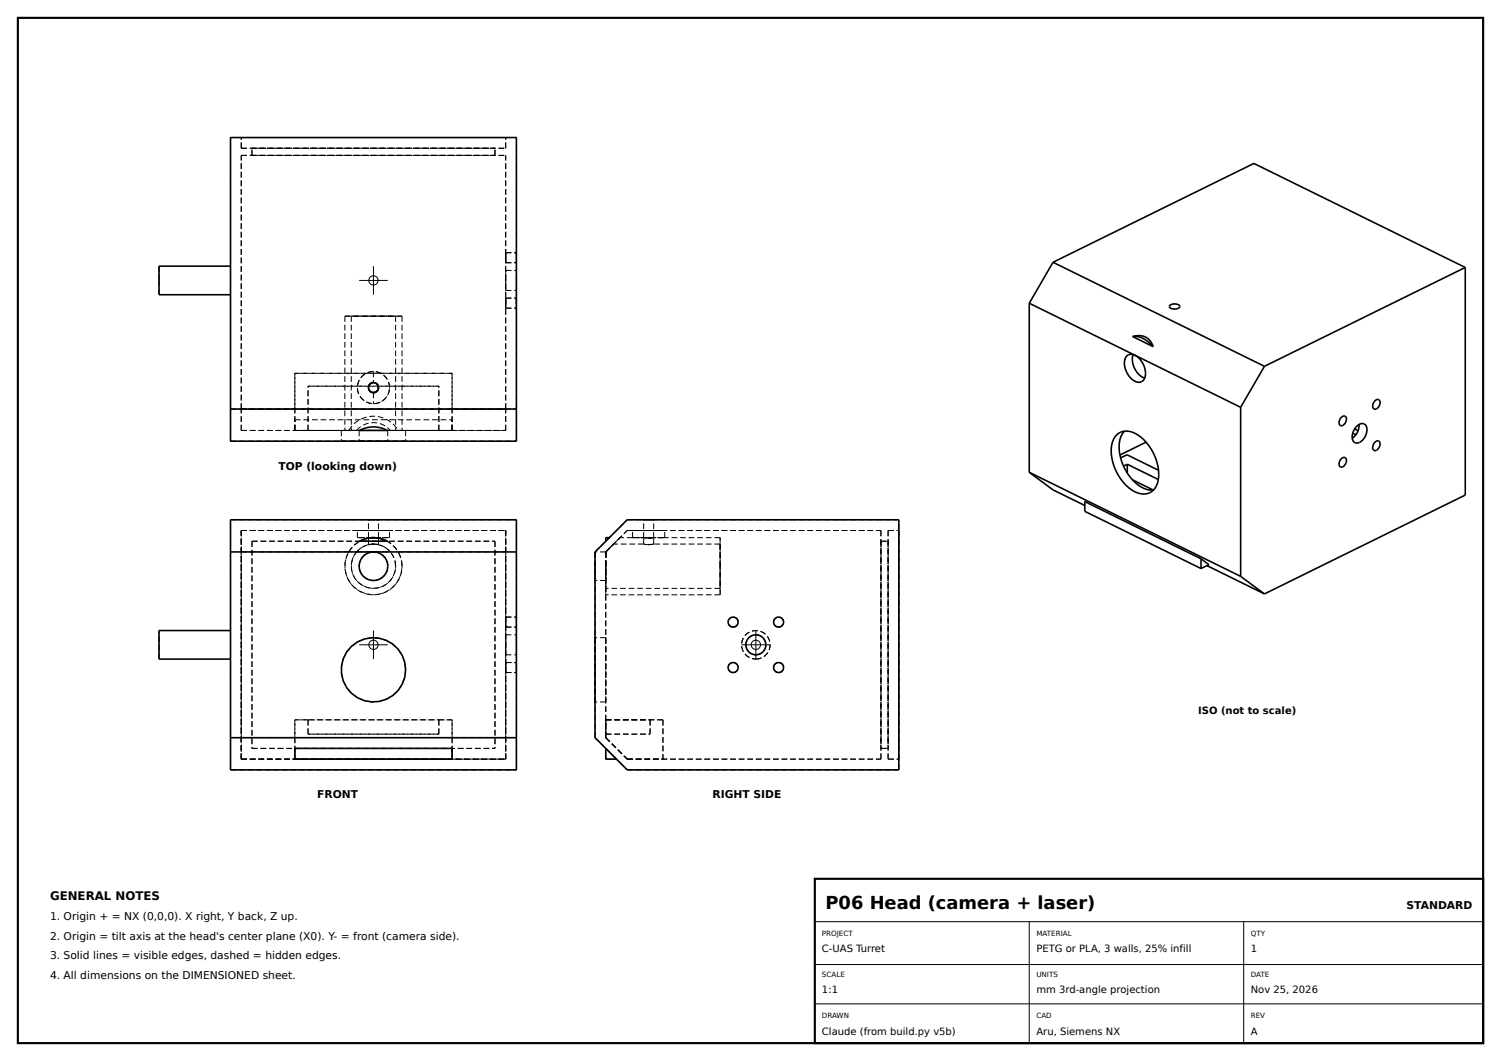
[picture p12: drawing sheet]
<svg xmlns="http://www.w3.org/2000/svg" width="420mm" height="297mm" viewBox="0 0 420 297" stroke-linecap="round" stroke-linejoin="round" font-family="sans-serif">
<g fill="none" stroke="#000" stroke-width=".28" stroke-dasharray="1.6 .8" stroke-linecap="butt">
<path d="M64.5 38.5h80M67.5 38.5h74M67.5 41.5v-3M67.5 41.5h74M67.5 43.5h74M70.5 41.5h68M70.5 43.5v-2M70.5 43.5h68M138.5 43.5v-2M141.5 41.5v-3M44.5 78.5v-4M64.5 78.5v-4"/>
<path d="M64.5 74.5v8M141.5 72.1v-1.4M141.5 70.7v2.8M141.5 73.5v-1.4M141.5 78.5v-2.8M141.5 75.7v5.6M141.5 73.5h3M141.5 70.7h3M141.5 75.7h3M144.5 72.1v-1.4M144.5 70.7v2.8M144.5 73.5v-1.4"/>
<path d="M144.5 78.5v-2.8M144.5 75.7v5.6M44.5 82.5v-4M64.5 82.5v-4M96.5 88.5h16M96.5 88.5v32M98.3 88.5h12.4M98.3 88.5v32M110.7 88.5h-12.4M110.7 88.5v32M112.5 88.5v32M112.5 88.5h-16"/>
<path d="M141.5 81.3v-2.8M141.5 84.9v-1.4M141.5 83.5v2.8M141.5 86.3v-1.4M141.5 81.3h3M141.5 86.3h3M141.5 83.5h3M144.5 81.3v-2.8M144.5 84.9v-1.4M144.5 83.5v2.8M144.5 86.3v-1.4M64.5 114.5v-76"/>
<path d="M64.5 114.5h80M67.5 114.5h74M67.5 114.5v-71M67.5 114.5h15M82.5 117.5h44M82.5 114.5v-10M82.5 104.5h44M86.2 108.1h36.6M103.1 108.5l.2 .7M103.3 107.9h-.1M104.5 109.9l1-.4 .4-1M104.5 107.1a1.4 1.4 0 0 0-1.4 1.4 1.4 1.4 0 0 0 1.4 1.4"/>
<path d="M104.5 109.9v3.1M104.5 104v3.1M104.5 113a4.5 4.5 0 0 0 4.5-4.5M104.5 104a4.5 4.5 0 0 0-4.5 4.5 4.5 4.5 0 0 0 4.5 4.5M104.8 107.1h-.3M105 109.8l.6-.5 .3-.7M105.9 108.5l-.4-1-1-.4M109 108.5a4.5 4.5 0 0 0-4.5-4.5M109 108.5a4.5 4.5 0 0 0-6.4-4 4.5 4.5 0 0 0-.9 7.5 4.5 4.5 0 0 0 7.2-2.5l.1-1M122.8 108.1h-36.6M126.5 104.5h-44M126.5 114.5v-10"/>
<path d="M126.5 114.5h15M141.5 114.5v-71M144.5 114.5v-76M64.5 123.5v-9M64.5 123.5h80M67.5 120.5h30.1M67.5 120.5h15M67.5 120.5v-6M82.5 120.5v-3M82.5 120.5h44M82.5 120.5h3.7M82.5 120.5v-6"/>
<path d="M82.5 120.5v-16M86.2 120.5h36.6M86.2 120.5v-12.4M95.5 123.5h18M95.5 120.5h18M95.5 120.5v3M96.5 120.5h16M97.6 120.5h-1.1M97.6 120.5a8 8 0 0 1 13.8 0M98.3 120.5h12.4M99.8 120.5h4.7M99.8 120.5h-1.5"/>
<path d="M99.8 120.5a6.2 6.2 0 0 1 9.4 0M100.5 123.5h8M100.5 120.5h8M100.5 120.5v3M100.6 120.5h7.8M104.5 123.5h-4M104.5 120.5h-4M104.5 120.5h4.7M108.5 123.5h-4M108.5 120.5v3M108.5 120.5h-4M110.7 120.5h-1.5"/>
<path d="M111.4 120.5h30.1M112.5 120.5h-1.1M113.5 123.5h-18M113.5 120.5v3M113.5 120.5h-18M122.8 120.5h3.7M122.8 120.5v-12.4M126.5 120.5h-44M126.5 120.5v-3M126.5 120.5h15M126.5 120.5v-16M126.5 120.5v-6"/>
<path d="M141.5 120.5v-6M144.5 123.5v-9M64.5 145.5h80M67.5 148.5h74M67.5 148.5v64M67.5 154.5h30.1M67.5 154.5v-6M70.5 151.5h68M70.5 151.5v58M97.6 154.5a8 8 0 0 0 4.8 11.7 8 8 0 0 0 10.1-7.7M97.6 154.5a8 8 0 0 1 13.8 0M99.8 154.5h4.7"/>
<path d="M99.8 154.5a6.2 6.2 0 0 0 2.6 9.8 6.2 6.2 0 0 0 8.3-5.8M99.8 154.5a6.2 6.2 0 0 1 9.4 0M100 150.5h4.5M100 148.5h9M100 150.5v-2M100.6 151.5a8 8 0 0 1 7.8 0M103.1 145.5h2.8M103.1 150.5h1.4M103.1 152.5l1.2-.2 1.6 .2M103.1 150.5v-5M103.1 152.5v-1.9M103.1 150.6h.2"/>
<path d="M103.4 150.6h.2M103.6 150.6h-.5M103.6 150.6l.2-.1M103.8 150.5h.2M104.1 150.5l-.5 .1M104.3 150.5h-.1M104.5 154.5a4 4 0 0 0-4 4 4 4 0 0 0 4 4 4 4 0 0 0 4-4M104.5 150.5h1.4M104.5 150.5h-1.4M104.5 154.5h4.7M104.5 150.5h4.5M104.5 150.5h-4.5"/>
<path d="M104.5 150.5h-.1M104.5 150.5h.2M104.8 150.5h.4M105.2 150.5l.2 .1M105.6 150.6h.3M105.9 145.5h-2.8M105.9 150.5v-5M105.9 150.5h-1.4M105.9 150.6l-1.4-.1M105.9 152.5l-1.2-.2-1.6 .2M105.9 152.5v-1.9M108.5 158.5a4 4 0 0 0-4-4"/>
<path d="M109 150.5h-4.5M109 148.5h-9M109 150.5v-2M110.7 158.5l-.3-2.1-1.2-1.9M110.7 158.5a6.2 6.2 0 0 0-8.9-5.6 6.2 6.2 0 0 0-1.2 10.4 6.2 6.2 0 0 0 9.9-3.4l.2-1.4M111.4 154.5h30.1M112.5 158.5l-.3-2.2-.8-1.8M112.5 158.5a8 8 0 0 0-11.4-7.3 8 8 0 0 0-1.6 13.5 8 8 0 0 0 12.8-4.4l.2-1.8M138.5 151.5v58M141.5 148.5v64M141.5 154.5v-6M166.5 154.5l9-9"/>
<path d="M166.5 158.5v-4M166.5 154.5v8M169.5 151.5l1-1M169.5 154.5v8M169.5 158.5v-4M169.5 150.5v1M169.5 154.5v12M169.5 154.5v10.2M169.5 154.5l6-6M169.5 154.5l4-4M169.5 154.5l2.2-2.2M169.5 154.5h-3"/>
<path d="M170.5 150.5l-1 1M171.7 152.3l-2.2 2.2M173.5 150.5l-4 4M175.5 145.5h76M175.5 148.5h71M177 150.5h4.5M177 148.5h4.5M177 150.5h-3.5M177 150.5v-2M180.1 145.5h1.4M180.1 150.5h1.4M180.1 150.5h-3.1"/>
<path d="M180.1 150.5l1.4 .1M180.1 152.3l1.4 .2M180.1 150.5v-5M180.1 152.3h-8.4M180.1 152.3v-1.8M181.5 145.5h1.4M181.5 150.5h1.4M181.5 150.5h4.5M181.5 150.6l1.4-.1M181.5 152.5l1.4-.2M181.5 148.5h4.5M182.9 145.5h-2.8"/>
<path d="M182.9 150.5h-2.8M182.9 152.3l-1.2 .2-1.6-.2M182.9 150.5v-5M182.9 152.3v-1.8M186 150.5h-3.1M186 150.5h-9M186 148.5h-9M186 150.5v-2M201.5 158.5v-8M201.5 150.5v16M201.5 158.5v-6.2M201.5 152.3v12.4"/>
<path d="M201.5 150.5h-15.5M201.5 152.3h-18.6M246.5 151.5h2M246.5 151.5v58M248.5 148.5h3M248.5 151.5v58M251.5 148.5v64M64.5 176.5v8M141.5 175.5h3M141.5 175.5v-2.8M141.5 172.7v2.8M141.5 177.7v5.6"/>
<path d="M141.5 172.7h3M141.5 177.7h3M144.5 175.5v-2.8M144.5 172.7v2.8M144.5 177.7v5.6M166.5 178.5v18M166.5 162.5v-4M169.5 178.5v18M169.5 162.5v-4M169.5 166.5v-8M169.5 164.7v-6.2M169.5 178.5h-3"/>
<path d="M169.5 162.5h-3M201.5 166.5v-8M201.5 164.7v-6.2M201.5 166.5h-32M201.5 164.7h-32M205.1 175.5a1.4 1.4 0 0 0 1.3-2 1.4 1.4 0 0 0-2.3-.2 1.4 1.4 0 0 0 .7 2.2h.3M217.9 175.5a1.4 1.4 0 0 0 1.2-2 1.4 1.4 0 0 0-2.3-.2 1.4 1.4 0 0 0 .7 2.2h.4M44.5 184.5v-8M64.5 184.5v-8M113.5 187.5a9 9 0 0 0-12.9-8.1 9 9 0 0 0-1.7 15.1 9 9 0 0 0 14.4-4.9l.2-2.1M141.5 188.3h3M141.5 188.3v-2.8"/>
<path d="M141.5 185.5v2.8M141.5 183.3h3M141.5 183.3v-5.6M141.5 185.5h3M144.5 188.3v-2.8M144.5 185.5v2.8M144.5 183.3v-5.6M166.5 187.5v-9M166.5 196.5v-9M169.5 187.5v-9M169.5 196.5v-9M169.5 196.5h-3"/>
<path d="M205.1 188.3a1.4 1.4 0 0 0 1.3-2.1 1.4 1.4 0 0 0-2.4-.2 1.4 1.4 0 0 0 .8 2.2l.3 .1M211.5 184.5a4 4 0 0 0 3.6-5.7 4 4 0 0 0-6.7-.8 4 4 0 0 0 2.2 6.4l.9 .1M211.5 183.3a2.8 2.8 0 0 0 2.5-4 2.8 2.8 0 0 0-4.7-.6 2.8 2.8 0 0 0 1.5 4.5l.7 .1M217.9 188.3a1.4 1.4 0 0 0 1.2-2.1 1.4 1.4 0 0 0-2.4-.2 1.4 1.4 0 0 0 .8 2.2l.4 .1M64.5 215.5v-70M64.5 215.5h80M67.5 212.5h74M67.5 212.5v-64M67.5 206.5v-52M67.5 206.5h15M67.5 206.5v6M67.5 212.5h15"/>
<path d="M70.5 209.5h68M82.5 212.5h44M82.5 209.5v3M82.5 206.5v-5M82.5 201.5h3.7M82.5 206.5v6M82.5 201.5v11M86.2 205.5v-4M86.2 205.5h36.6M86.2 201.5h36.6M86.2 201.5v4M122.8 205.5v-4"/>
<path d="M122.8 201.5h3.7M122.8 205.5h-36.6M122.8 201.5v4M126.5 209.5v3M126.5 206.5v-5M126.5 206.5h15M126.5 201.5h-44M126.5 201.5v11M126.5 206.5v6M126.5 212.5h15M141.5 212.5v-64M141.5 206.5v-52"/>
<path d="M141.5 206.5v6M144.5 215.5v-70M166.5 206.5v-52M166.5 206.5l9 9M169.5 209.5l3 3M169.5 212.5v-3M169.5 212.5h3M169.5 206.5v-52M169.5 206.5v-5M169.5 205.5v-4M169.5 206.5l6 6M169.5 201.5h16"/>
<path d="M169.5 201.5h12.4M169.5 205.5h12.4M175.5 215.5h76M175.5 212.5h71M175.5 212.5h10M181.9 201.5v4M185.5 201.5v11M246.5 212.5v-64M246.5 209.5h2M248.5 212.5v-64M248.5 212.5h3M251.5 215.5v-70"/>
</g>
<g fill="none" stroke="#000" stroke-width=".45">
<path d="M64.5 38.5h80v85h-80zM64.5 74.5h-20v8h20M294.6 73.4l-6.6 11.5M294.6 73.4l56.2-27.7 59.2 29.2M294.6 73.4l59.2 29.1M410 74.9v63.7l-56.2 27.7M410 74.9l-56.2 27.6M288 84.9v47.3M288 84.9l29.6 14.6M315.4 99.5l.7-.3 1.1 .1a5.8 5.8 0 0 1 3.2 6.2l-.2 .5a1.88 1.88 0 0 1-3 .5 5.6 5.6 0 0 1-2.1-6.7zM316.9 94.2a4.2 4.2 0 0 1 5.8 2.8M316.9 94.2a6.7 6.7 0 0 1 5.8 2.8"/>
<path d="M316.9 94.2l5.8 2.8M317.1 99.3a5.7 5.7 0 0 0 3.2 6.5M317.6 99.5l29.5 14.5M327.3 85.6l.5-.4 1.1-.1a.88 .88 0 0 1 1.2 .9l-.5 .4-.9 .1a1.24 1.24 0 0 1-1.5-.8zM64.5 114.5h80M103.3 109.2l.6 .6h1.1M104.5 107.1l-1.1 .5-.3 .9M104.8 107.1l.9 .6 .2 .8M105 109.8h.1M105.9 108.5l-.4 1-1 .4M105.9 108.5v.1M347.1 114v47.3"/>
<path d="M353.8 102.5l-6.7 11.5M375.4 116.8a.82 .82 0 0 1 1.1-.2 .82 .82 0 0 1 .2 1.1l-.5 1-.7 .5a.64 .64 0 0 1-.8-.6l.1-.9zM379.7 119.3a1.56 1.56 0 0 1 2-.6 1.56 1.56 0 0 1 .8 2 3.3 3.3 0 0 1-3 3.3 1.49 1.49 0 0 1-1.1-2l.5-1.6zM380.3 118.8v.4a4.4 4.4 0 0 1-1.8 3.4l-.1 .1M384.7 112.3a.85 .85 0 0 1 1.2-.3 .85 .85 0 0 1 .2 1.2l-.4 .8-.8 .5a.81 .81 0 0 1-.8-.4 .81 .81 0 0 1 .1-.9zM100.6 120.5a8.1 8.1 0 0 1 7.8 0zM288 132.2l6.6 4.9 8.9 4.4M288 132.2l59.1 29.1M312.7 121.5a5.3 5.3 0 0 1 6.9 1.1 12.8 12.8 0 0 1 4.2 12.8l-.1 .2a4.1 4.1 0 0 1-6.3 2 13.4 13.4 0 0 1-6.1-13.8l.8-1.6zM313.6 128.2l1.8-.9 8.8 4.3M314.6 120.7a8.6 8.6 0 0 0-.8 8.4 12.1 12.1 0 0 0 7.4 8l1.6 .1M315.4 130l-1 .5"/>
<path d="M315.4 130l8.7 4.2M315.4 130v2.4M316.9 134.3l5.8 2.9M320.7 123.8l-7.3 3.6M375.4 128.4a.84 .84 0 0 1 1.2-.2 .84 .84 0 0 1 .1 1.2l-.6 1-.6 .4a.8 .8 0 0 1-.8-.4 .8 .8 0 0 1 0-.9zM378.5 121.3l.9 .4M379.1 120.1l.9 .4M384.7 123.8a.86 .86 0 0 1 1.2-.3 .86 .86 0 0 1 .2 1.3l-.5 .9-.7 .4a.81 .81 0 0 1-.8-.4 .81 .81 0 0 1 .1-.9zM64.5 145.5h80v70h-80zM64.5 154.5h80M100.6 151.5a8 8 0 0 1 7.8 0zM101.9 155.4a4 4 0 0 1 6.5 2.2 4 4 0 0 1-4.8 4.8 4 4 0 0 1-2.2-6.5z"/>
<path d="M103.1 150.6h.1M103.4 150.6h-.1M103.6 150.6h.1M104.1 150.5h.1M104.3 150.5h.1M104.5 150.5h-.5M104.7 150.5h.1M105.2 150.5h.1M105.4 150.6h.2M105.9 150.6h.1M170.5 150.5h-1v1M175.5 145.5h76v70h-76l-9-9v-52z"/>
<path d="M336.1 156.4l-32.6-16v2.7l32.6 16M336.1 156.4l2.2 1.7-2.2 1M336.1 156.4v2.7M337.7 158.3l16.1 8M64.5 176.5h-20v8h20M347.1 161.3l6.7 5M64.5 206.5h80M82.5 209.5h44v3h-44zM169.5 209.5v3h3"/>
<circle cx="104.5" cy="108.5" r="1.4"/>
<circle cx="205.1" cy="174.1" r="1.4"/>
<circle cx="217.9" cy="174.1" r="1.4"/>
<circle cx="104.5" cy="187.5" r="9"/>
<circle cx="205.1" cy="186.9" r="1.4"/>
<circle cx="211.5" cy="180.5" r="2.8"/>
<circle cx="217.9" cy="186.9" r="1.4"/>
</g>
<path d="M5 5h410v287h-410zM228 246h187v46h-187z" fill="none" stroke="#000" stroke-width=".6"/>
<g fill="none" stroke="#000" stroke-width=".28">
<path d="M100.5 78.5h8M104.5 74.5v8M104.5 176.5v8M211.5 176.5v8M100.5 180.5h8M207.5 180.5h8M228 258h187M288 258v34M348 258v34M228 270h187M228 281h187"/>
<circle cx="104.5" cy="78.5" r="1.3"/>
<circle cx="104.5" cy="180.5" r="1.3"/>
<circle cx="211.5" cy="180.5" r="1.3"/>
</g>
<text font-size="5" x="231" y="254.5">P06 Head (camera + laser)</text>
<text font-size="3.3" x="14" y="252">GENERAL NOTES</text>
<g font-size="3">
<text x="77.9" y="131.5">TOP (looking down)</text>
<text x="88.8" y="223.5">FRONT</text>
<text x="199.3" y="223.5">RIGHT SIDE</text>
<text x="14" y="257.5">1. Origin + = NX (0,0,0). X right, Y back, Z up.</text>
<text x="393.6" y="254.5">STANDARD</text>
<text x="14" y="263">2. Origin = tilt axis at the head's center plane (X0). Y- = front (camera side).</text>
<text x="14" y="268.5">3. Solid lines = visible edges, dashed = hidden edges.</text>
<text x="14" y="274">4. All dimensions on the DIMENSIONED sheet.</text>
</g>
<g font-size="2.8">
<text x="335.2" y="200">ISO (not to scale)</text>
<text x="230" y="266.6">C-UAS Turret</text>
<text x="290" y="266.6">PETG or PLA, 3 walls, 25% infill</text>
<text x="350" y="266.6">1</text>
<text x="230" y="278.1">1:1</text>
<text x="290" y="278.1">mm 3rd-angle projection</text>
<text x="350" y="278.1">Nov 25, 2026</text>
<text x="230" y="289.6">Claude (from build.py v5b)</text>
<text x="290" y="289.6">Aru, Siemens NX</text>
<text x="350" y="289.6">A</text>
</g>
<g font-size="2">
<text x="230" y="262">PROJECT</text>
<text x="290" y="262">MATERIAL</text>
<text x="350" y="262">QTY</text>
<text x="230" y="273.5">SCALE</text>
<text x="290" y="273.5">UNITS</text>
<text x="350" y="273.5">DATE</text>
<text x="230" y="285">DRAWN</text>
<text x="290" y="285">CAD</text>
<text x="350" y="285">REV</text>
</g>
</svg>
